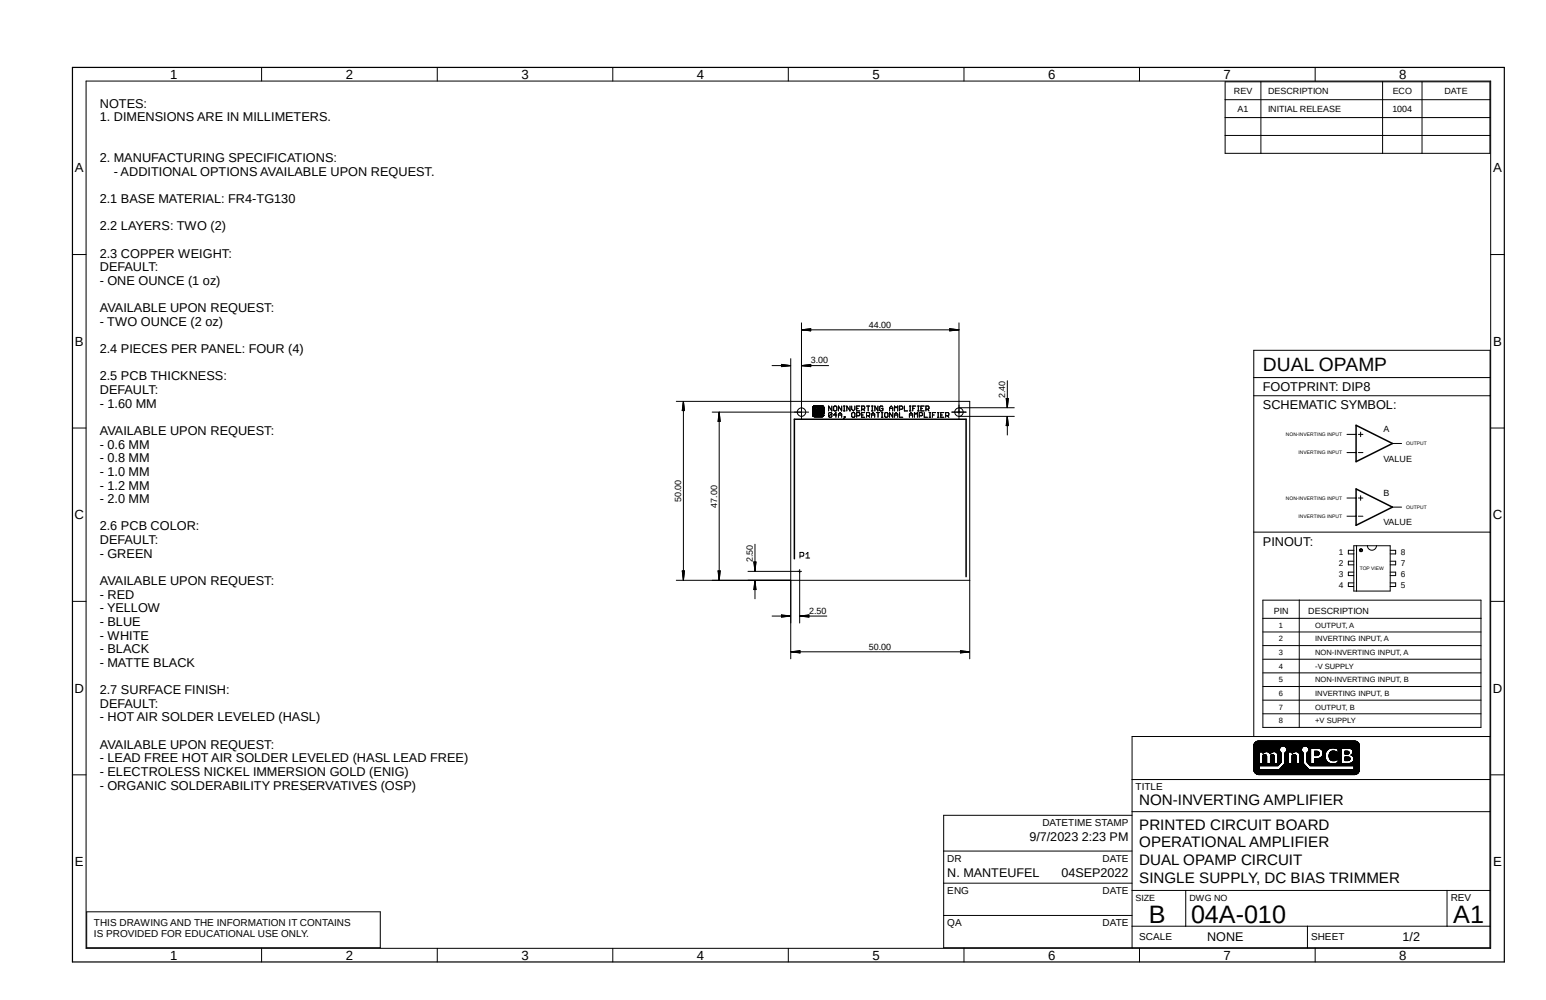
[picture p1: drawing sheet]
<svg xmlns="http://www.w3.org/2000/svg" width="432mm" height="279mm" viewBox="0 0 432 279" stroke-linecap="round" stroke-linejoin="round" font-family="sans-serif">
<path d="M19.7 18.5l400.8 250.8M420.5 18.5l-400.8 250.8" fill="none" stroke="#fff" stroke-width=".28"/>
<path d="M20.2 18.8h400v250h-400z" fill="none" stroke="#000" stroke-width=".34"/>
<g fill="none" stroke="#000" stroke-width=".28">
<path d="M73.1 18.8v3.8M122.1 18.8v3.8M171.2 18.8v3.8M220.2 18.8v3.8M269.2 18.8v3.8M318.3 18.8v3.8M367.3 18.8v3.8M24 22.6h392.3v242.4h-392.3zM342.2 22.9h73.9v19.9h-73.9zM342.2 37.8h73.9M342.2 32.9h73.9M342.2 27.9h73.9"/>
<path d="M352.2 22.9v19.9M386.2 22.9v19.9M397.2 22.9v19.9M20.2 71.1h3.8M416.3 71.1h3.9M223.9 90.2v26.9M223.9 92.2l2.5-.4v.7zM223.9 92.2h43.9M223.9 92.2l2.5 .1M223.9 92.2l2.5 .2M226.4 92l-2.5 .2M226.4 91.9l-2.5 .3"/>
<path d="M265.3 91.8l2.5 .4-2.5 .3zM265.3 92l2.5 .2M265.3 91.9l2.5 .3M267.8 92.2l-2.5 .1M267.8 92.2l-2.5 .2M267.8 90.2v26.9M20.2 119.6h3.8M188.9 112.1h81.9v72M190.9 112.2l.3 2.5h-.7zM190.9 112.2v49.9M190.9 112.2l-.2 2.5M190.9 112.2l.1 2.5"/>
<path d="M190.9 112.2l.2 2.5M198.9 115.1h26.9M200.9 115.2v46.9M200.9 115.2l.3 2.5h-.7zM200.9 115.2l-.2 2.5M200.9 115.2l.1 2.5M200.9 115.2l-.3 2.5M200.9 115.2l.2 2.5M215.6 102.2h5.2M218.3 101.8l2.5 .4-2.5 .2zM218.3 102l2.5 .2M218.3 101.9l2.5 .3"/>
<path d="M220.8 102.2l-2.5 .1M220.9 100.2v83.9M223.9 102.2h7.5M223.9 102.2l2.5-.4v.6zM223.9 102.2l2.5 .1M226.4 102l-2.5 .2M226.4 101.9l-2.5 .3M227 116h3.1M227 115.5h.8M227 115.4h.9M227 115.2h.9M227 115.1h.9"/>
<path d="M227 115h.9M227 114.9h.9M227 114.8h.9M227 114.7h.9M227 114.6h.9M227 114.5h.9M227 114.4l.9 .1M227 114.3h.8M227 114.2h.8M227 114.1h.8M227 114h.9M227.1 116.2h2.9"/>
<path d="M227.1 116.1h2.9M227.1 113.8h3M227.1 113.7h2.9M227.1 113.6h2.9M227.2 116.3h2.7M227.2 113.5h2.8M227.2 116.4h2.7M227.2 113.5h2.7M227.4 113.4h2.3M227.7 115.6l-.7 .1M227.7 115.5l-.7 .1M227.8 115.9h1.5"/>
<path d="M227.8 115.4h-.8M227.8 114h-.8M227.9 115.8h1.3M227.9 115.3h-.9M228 115.7h1.2M228 115.7h1.1M228.1 115.6h.9M228.2 115.5h.7M228.2 115.4h.7M228.2 115.3h.7M228.2 115.2h.7M228.2 115.1h.7"/>
<path d="M228.2 115h.7M228.2 114.9h.7M228.2 114.8h.7M228.2 114.7h.7M228.2 114.6h.7M228.2 114.5h.7M228.3 114.5h.6M228.3 114h.6M228.3 114h.5M228.3 114.3l.5 .1M228.4 114.3h.3M228.4 114.2h.3"/>
<path d="M228.4 114.1h.3M228.4 114.1h.4M229.2 115.4h.9M229.2 115.3h.9M229.2 115.2h.9M229.2 115.1h.9M229.2 115h.9M229.2 114.9h.9M229.2 114.8h.9M229.2 114.7h.9M229.2 114.6h.9M229.2 114.5h.9"/>
<path d="M229.3 115.4h.8M229.3 114h.8M229.3 114.4h.8M229.4 115.5h.7M229.4 114.3h.7M229.4 114.1h.7M229.4 114.2h.7M229.5 115.6h.6M230.1 116l-3 .1M230.1 113.9h-3.1M232.3 115.5l-.2-.2-.7 .2v.9M232.3 113.5v1.3l-.9-1.3v1.3"/>
<path d="M232.3 115.5v.9l-.2 .2-.7-.2M232.3 115.5l-.9 .9M233 113.5h.5l.2 .2v.9l-.2 .2-.7-.2v-.9zM233.7 116h-.9l.7-.7v1.3M234.2 116h.9M234.2 116.6v-.9l.5-.4 .4 .4v.9M235.1 113.5v1.3l-.9-1.3v1.3M235.6 114.8h.4M235.6 113.5h.4M235.8 116.4h.2v.2h-.2zM235.8 113.5v1.3M236 116.6l-.4 .5"/>
<path d="M237.4 113.5v1.3l-.9-1.3v1.3M237.9 115.5l.2-.2 .7 .2v.9l-.3 .2-.6-.2zM237.9 113.5v.8l.4 .5 .5-.5v-.8M239.3 116.2h.6l.3-.2-.3-.7h-.6v1.3M239.3 114.1h.4M240.2 113.5h-.9v1.3h.9M240.7 116h.4M240.7 114.3h.6l.2-.2-.2-.6h-.6v1.3M241.1 114.3l.4 .5M241.5 115.3h-.8v1.3h.8M242 116.2h.7l.2-.2-.2-.7h-.7v1.3M242 113.5h.9"/>
<path d="M242.5 113.5v1.3M242.5 116.2l.4 .4M243.4 116h.9M243.4 114.8h.4M243.4 113.5h.4M243.4 116.6v-.9l.4-.4 .5 .4v.9M243.6 113.5v1.3M244.8 115.3h.9M245.2 113.5v1.3l-.9-1.3v1.3M245.2 115.3v1.3M246.2 115.3h.4M246.2 116.6h.4"/>
<path d="M246.4 115.3v1.3M246.6 113.7l-.2-.2h-.5l-.2 .2v.9l.2 .2 .7-.2v-.5h-.4M247.3 115.3l.7 .2v.9l-.3 .2-.6-.2v-.9zM248.5 114.1h.8M248.5 114.8v-.9l.4-.4 .4 .4v.9M249.3 115.3v1.3l-.8-1.3v1.3M249.9 116h.8M249.9 114.8v-1.3l.4 .4 .4-.4v1.3M249.9 116.6v-.9l.4-.4 .4 .4v.9M251.2 114.3h.7l.2-.2v-.4l-.2-.2h-.7v1.3M251.2 115.3v1.3h.9M252.6 113.5v1.3h.9"/>
<path d="M254 116h.9M254 114.8h.4M254 113.5h.4M254 116.6v-.9l.4-.4 .5 .4v.9M254.2 113.5v1.3M254.9 114.1h.5M255.4 116.6v-1.3l.4 .4 .4-.4v1.3M255.8 113.5h-.9v1.3M256.3 114.8h.5M256.3 113.5h.5M256.5 113.5v1.3M256.8 116.2h.6l.2-.2-.2-.7h-.6v1.3"/>
<path d="M257.2 114.1h.4M258.1 113.5h-.9v1.3h.9M258.1 115.3v1.3h.9M258.6 114.3h.6l.3-.2-.3-.6h-.6v1.3M259 114.3l.5 .5M259.5 115.3h.5M259.5 116.6h.5M259.8 115.3v1.3M260.4 116h.5M261.3 115.3h-.9v1.3M261.8 115.3h.5M261.8 116.6h.5"/>
<path d="M262 115.3v1.3M262.8 116h.4M263.6 115.3h-.8v1.3h.8M264.1 116.2h.7l.2-.2-.2-.7h-.7v1.3M264.6 116.2l.4 .4M265.9 115.1h3.9M267.8 116.3h15.5M267.8 113.9h15.5M281 111.3h.6l-.3 2.6zM281.1 111.3l.2 2.6M281.2 111.3l.1 2.6M281.3 106.4v7.5"/>
<path d="M281.3 116.4v5.1M281.3 116.4l.3 2.5h-.6zM281.3 116.4l-.1 2.5M281.3 116.4l.2 2.5M281.3 116.4l-.2 2.5M281.3 116.4l.3 2.5M281.5 111.3l-.2 2.6M281.6 111.3l-.3 2.6M350.2 110.6h66M350.2 105.5h66M416.3 119.6h3.9M376.2 121.4h2.6"/>
<path d="M376.2 126.4h2.6M376.2 139.1h2.6M379.4 121.4h1.3M379.4 126.4h1.3M379.4 139.1h1.3M380 120.7v1.3M380 138.5v1.3M388.9 123.9h2.6M190.5 159.5h.7l-.3 2.6zM190.7 159.5l.2 2.6M191 159.5l-.1 2.6M191.1 159.5l-.2 2.6"/>
<path d="M200.5 159.5h.7l-.3 2.6zM200.6 159.5l.3 2.6M200.7 159.5l.2 2.6M201 159.5l-.1 2.6M201.1 159.5l-.2 2.6M208.9 159.6h15M210.5 157h.7l-.3 2.6zM210.6 157l.3 2.6M210.7 157l.2 2.6M210.9 152.1v7.5M211 157l-.1 2.6M211.1 157l-.2 2.6"/>
<path d="M223.4 159.1v15M223.4 155.4h.8l.3-.3v-.5l-.3-.3h-.8v1.6M225.1 154.9l.5-.6v1.6M225.1 155.9h1M350.2 148.7h66M376.2 144.2h2.6M378.1 152.5h10.2v12.6h-10.2zM378.1 153.8h-1.5v1h1.5M378.1 156.8h-1.5v1h1.5M378.1 159.9h-1.5v.9h1.5M378.9 152.5v12.6M379.4 144.2h1.3"/>
<path d="M379.8 153.5l.5-.2 .3 .5-.1 .2h-.7l-.1-.2 .3-.3 .4 .3-.4 .2-.3-.2zM381.9 152.5a1.27 1.27 0 0 0 1.3 1.3 1.27 1.27 0 0 0 1.3-1.3M388.3 153.8h1.5v1h-1.5M388.3 156.8h1.5v1h-1.5M388.3 159.9h1.5v.9h-1.5M388.9 141.7h2.6M20.2 168h3.8M188.9 162.1h81.9M210.9 162.2v5.1M210.9 162.2l.3 2.5h-.7zM210.9 162.2l-.2 2.5M210.9 162.2l.1 2.5"/>
<path d="M210.9 162.2l-.3 2.5M210.9 162.2l.2 2.5M215.6 172.1h5.2M218.3 171.8l2.5 .3-2.5 .3zM218.3 172l2.5 .1M218.3 171.9l2.5 .2M220.8 172.1l-2.5 .2M223.4 172.1h7.5M223.4 172.1l2.5-.3v.6zM223.4 172.1l2.5 .2M225.9 172l-2.5 .1M225.9 171.9l-2.5 .2"/>
<path d="M352.7 167.7h60.9v35.5h-60.9zM352.7 172.8h60.9M352.7 176.6h60.9M362.9 167.7v35.5M378.1 162.9h-1.5v1h1.5M388.3 162.9h1.5v1h-1.5M416.3 168h3.9M220.9 182.1l2.5-.3v.7zM220.9 182.1h49.9M220.9 182.1l2.5 .1M220.9 182.1l2.5 .3M223.4 182l-2.5 .1"/>
<path d="M223.4 181.9l-2.5 .2M268.3 181.8l2.5 .3-2.5 .4zM268.3 182l2.5 .1M268.3 181.9l2.5 .2M270.8 182.1l-2.5 .1M270.8 182.1l-2.5 .3M352.7 180.4h60.9M352.7 184.2h60.9M352.7 188h60.9M352.7 191.8h60.9M352.7 195.6h60.9M352.7 199.4h60.9"/>
<path d="M20.2 216.5h3.8M316.2 217.8h99.9M350.2 205.8v-107.9h66l-.1 166.9h-152.5v-37h52.6M350.2 215.3h29.5M350.2 215.2h29.5M350.2 215.1h29.5M350.2 215h29.5M350.2 214.9h1.5M350.2 214.8h1.5M350.2 214.7h1.5M350.2 214.6h1.5M350.2 214.5h1.5"/>
<path d="M350.2 214.4h1.5M350.2 214.3h1.5M350.2 214.2h1.5M350.2 214.1h1.5M350.2 214h1.5M350.2 213.9h6.8M350.2 213.7h6.9M350.2 213.5h7.1M350.2 213.3h7.3M350.2 213.2h1.5M350.2 213.1h1.5M350.2 213h1.5"/>
<path d="M350.2 212.9h1.5M350.2 212.8h1.5M350.2 212.7h1.5M350.2 212.6h1.5M350.2 212.5h1.5M350.2 212.4h1.5M350.2 212.3h1.5M350.2 212.2h1.5M350.2 212.1h1.5M350.2 212h1.5M350.2 211.9h1.5M350.2 211.8h1.5"/>
<path d="M350.2 211.7h1.5M350.2 211.6h1.5M350.2 211.5h1.5M350.2 211.4h1.5M350.2 211.3h1.5M350.2 211.2h1.5M350.2 211.1h1.5M350.2 211h1.5M350.2 210.9h1.5M350.2 210.8h1.5M350.2 210.7h1.5M350.2 210.6h1.5"/>
<path d="M350.2 210.5h1.5M350.2 210.4h1.5M350.2 210.3h1.5M350.2 210.2h1.5M350.2 210.1h1.5M350.2 210.1h3.2M350.2 209.9h7.3M350.2 209.9h7.2M350.2 209.8h7.2M350.2 209.7h7.2M350.2 209.6h7.1M350.2 209.5h7.1"/>
<path d="M350.2 209.4h7.1M350.2 209.3h7.1M350.2 209.3h7.2M350.2 209.2h7.2M350.2 209.1h7.2M350.2 209h7.2M350.2 209h7.3M350.2 208.9h7.3M350.2 208.7h7.5M350.2 208.5h7.9M350.2 208.4h29.5M350.2 208.3h29.5"/>
<path d="M350.2 208.2h29.5M350.2 215.4h29.4M350.2 215.3h29.4M350.2 208.1h29.4M350.3 215.5h29.3M350.3 208h29.3M350.3 207.9h29.3M350.3 215.6h29.3M350.3 207.8h29.3M350.4 215.7h29.1M350.4 207.7h29.1M350.4 215.8h29"/>
<path d="M350.4 207.6h29M350.5 215.9h28.8M350.5 215.9h28.9M350.5 207.5h28.9M350.6 207.5h28.7M350.6 216h28.7M350.6 207.4h28.7M350.7 216.1h28.5M350.7 207.3h28.4M350.8 216.2h28.3M350.8 207.3h28.3M350.9 216.2h28.1"/>
<path d="M350.9 207.2h28M351 216.3h27.8M351.1 207.1h27.7M351.2 216.4h27.5M351.2 207.1h27.4M351.5 216.5h26.9M352.7 213.2h1.1M352.7 213.1h1.1M352.7 213h1.1M352.7 212.9h1.1M352.7 212.8h1.1M352.7 212.7h1.1"/>
<path d="M352.7 212.6h1.1M352.7 212.5h1.1M352.7 212.4h1.1M352.7 212.3h1.1M352.7 212.2h1.1M352.7 212.1h1.1M352.7 212h1.1M352.7 211.9h1.1M352.7 211.8h1.1M352.7 211.7h1.1M352.7 211.6h1.1M352.7 211.5h1.1"/>
<path d="M352.7 211.4h1.1M352.7 211.3h1.1M352.7 211.2h1.1M352.7 211.2h1M352.7 211.1h1M352.7 211h1M352.7 210.4h.1M352.7 210.3h.2M352.8 210.4h-.1M352.9 210.9h.7M353 210.9h.6M353.1 210.2l-.4 .1"/>
<path d="M353.3 210.1l-.6 .1M354.1 210.1h1.4M354.2 210.1h1.2M354.4 210.2h.8M354.5 210.3h.5M354.5 210.4h.5M354.6 210.4h.3M354.7 210.6h.1M354.7 210.5h.1M354.8 213.2h1.1M354.8 213.1h1.1M354.8 213h1.1"/>
<path d="M354.8 212.9h1.1M354.8 212.8h1.1M354.8 212.7h1.1M354.8 212.6h1.1M354.8 212.5h1.1M354.8 212.4h1.1M354.8 212.3h1.1M354.8 212.2h1.1M354.8 212.1h1.1M354.8 212h1.1M354.8 211.9h1.1M354.8 211.8h1.1"/>
<path d="M354.8 211.7h1.1M354.8 211.6h1.1M354.8 211.5h1.1M354.8 211.4h1.1M354.8 211.3h1.1M354.8 211.2h1.1M354.8 211.1h1.1M354.8 211h1M355 210.9h.8M355.1 210.9h.6M356.2 210.1h1.3M356.4 210.1l1.2 .1"/>
<path d="M356.5 210.2l1.2 .1M356.6 210.3h1.2M356.7 210.4h1.1M356.7 210.5h1.1M356.8 210.6h1M356.8 210.7h1M356.9 210.9h.9M356.9 210.8h.9M356.9 210.7h.9M356.9 213.1h.8M356.9 212.9h.9M356.9 212.8h.9"/>
<path d="M356.9 212.7h.9M356.9 212.6h.9M356.9 212.5h.9M356.9 212.4h.9M356.9 212.3h.9M356.9 212.2h.9M356.9 212.1h.9M356.9 212h.9M356.9 211.9h.9M356.9 211.8h.9M356.9 211.7h.9M356.9 211.6h.9"/>
<path d="M356.9 211.5h.9M356.9 211.4h.9M356.9 211.3h.9M356.9 211.2h.9M356.9 211.1h.9M356.9 211h.9M357 213.9l-6.8 .1M357.1 213.8h-6.9M357.2 213.7h-7M357.3 213.6h-7.1M357.4 214.9h8.1M357.4 213.4l-7.2 .1"/>
<path d="M357.5 214.9h7.9M357.5 213.4h-7.3M357.5 214.8h7.9M357.5 210l-7.3 .1M357.5 208.8l-7.3 .1M357.6 214.7h7.7M357.6 213.2l-.7 .1M357.6 208.7l-7.4 .1M357.7 213.1l-.8 .1M357.7 214.6h7.5M357.8 213l-.9 .1M357.8 214.5h7.3"/>
<path d="M357.8 208.6l-7.6 .1M357.8 212.9l-.9 .1M357.9 214.4h7.1M358 214.3h6.9M358 208.5l-7.8 .1M358 214.2h6.9M358.1 214.2h6.7M358.2 214.1h6.5M358.2 214h6.5M358.3 214h6.3M358.4 213.9h6.1M358.4 213.8h6.1"/>
<path d="M358.5 213.7h5.9M358.6 213.6h5.7M358.7 213.5h5.5M358.7 208.5h5.5M358.8 213.4h5.3M358.8 208.5h5.3M358.9 213.3h5.1M358.9 213.2h.9M358.9 213.1h.9M358.9 213h.9M358.9 212.9h.9M358.9 212.8h.9"/>
<path d="M358.9 212.7h.9M358.9 212.6h.9M358.9 212.5h.9M358.9 212.4h.9M358.9 212.3h.9M358.9 212.2h.9M358.9 212.1h.9M358.9 212h.9M358.9 211.9h.9M358.9 211.8h.9M358.9 211.7h.9M358.9 211.6h.9"/>
<path d="M358.9 211.5h.9M358.9 211.4h.9M358.9 211.3h.9M358.9 211.2h.9M358.9 211.1h.9M358.9 211h.9M358.9 210.9h.9M358.9 210.8h.9M358.9 210.7h.9M358.9 210.6h.9M358.9 210.5h.9M358.9 210.4h.9"/>
<path d="M358.9 210.3h.9M358.9 208.6h5M359 210.3h.8M359 208.7h4.9M359.1 210.2h.7M359.1 208.7h4.7M359.2 210.1h2.4M359.2 208.8h4.5M359.2 210.1h4.5M359.2 208.9h4.4M359.3 209.9l4.3 .1M359.3 209.9h4.3"/>
<path d="M359.3 209h4.3M359.3 209.8h4.3M359.4 209.8h4.2M359.4 209.7h4.1M359.4 209.3h4.1M359.4 209.2h4.2M359.4 209.1h4.2M359.4 209.6h4.1M359.4 209.5h4.1M359.4 209.4h4.1M360.9 213.2h1.1M360.9 213.1h1.1"/>
<path d="M360.9 213h1.1M360.9 212.9h1.1M360.9 212.8h1.1M360.9 212.7h1.1M360.9 212.6h1.1M360.9 212.5h1.1M360.9 212.4h1.1M360.9 212.3h1.1M360.9 212.2h1.1M360.9 212.1h1.1M360.9 212h1.1M360.9 211.9h1.1"/>
<path d="M360.9 211.8h1.1M360.9 211.7h1.1M360.9 211.6h1.1M360.9 211.5h1.1M360.9 211.4h1.1M360.9 211.3h1.1M360.9 211.2h1.1M360.9 211.1h1.1M360.9 211h1M360.9 210.4h.1M360.9 210.3h.2M361 210.4h-.1"/>
<path d="M361.1 210.9h.8M361.2 210.9h.6M361.3 210.2l-.4 .1M361.4 210.1l-.5 .1M362.3 210.1h1.4M362.5 210.1l1.3 .1M362.6 210.2l1.3 .1M362.8 210.3h1.1M362.8 210.4h1.2M362.9 210.5h1.1M362.9 210.6h1.1M363 210.7h1"/>
<path d="M363 210.9h1M363 210.8h1M363.1 211.1h.9M363.1 211h.9M363.1 210.9h.9M363.1 213.2h.9M363.1 213.1h.9M363.1 213h.9M363.1 212.9h.9M363.1 212.8h.9M363.1 212.7h.9M363.1 212.6h.9"/>
<path d="M363.1 212.5h.9M363.1 212.4h.9M363.1 212.3h.9M363.1 212.2h.9M363.1 212.1h.9M363.1 212h.9M363.1 211.9h.9M363.1 211.8h.9M363.1 211.7h.9M363.1 211.6h.9M363.1 211.5h.9M363.1 211.4h.9"/>
<path d="M363.1 211.3h.9M363.1 211.2h.9M363.6 209h-4.3M364.8 208.5h14.9M365 208.5h14.7M365 212.9h1.1M365 212.8h1.1M365 212.7h1.1M365 212.6h1.1M365 212.5h1.1M365 212.4h1.1M365 212.3h1.1"/>
<path d="M365 212.2h1.1M365 212.1h1.1M365 212h1.1M365 211.9h1.1M365 211.8h1.1M365 211.7h1.1M365 211.6h1.1M365 211.5h1.1M365 211.4h1.1M365 211.3h1.1M365 211.2h1.1M365 211.1h1.1"/>
<path d="M365 211h1.1M365 210.9h1.1M365 210.8h1.1M365 210.7h1.1M365 210.6h1.1M365 210.5h1.1M365 210.4h1.1M365.1 210.3h1M365.1 208.6h14.6M365.1 213h1M365.2 210.3h.9M365.2 213.1h.9"/>
<path d="M365.2 208.7h14.5M365.3 208.7h14.4M365.3 210.1h.8M365.3 213.2h.8M365.3 208.8h14.4M365.4 213.3h6.2M365.4 210h.7M365.4 208.9h14.3M365.4 213.4h14.3M365.4 209h14.3M365.5 209.9h.6M365.5 209.8h.6"/>
<path d="M365.5 213.4h14.2M365.5 209.7h.6M365.5 209.3h.6M365.5 209.2h.6M365.5 209.1h.6M365.5 209.6h.6M365.5 209.5h.6M365.5 209.4h.6M365.6 213.5h14.1M365.6 213.6h14.1M365.7 213.7h14M365.8 213.7h13.9"/>
<path d="M365.8 213.8h13.9M365.9 213.9h13.8M367.2 213.2l4.2 .1M367.2 213.1l4.1 .1M367.2 213.1h3.9M367.2 213l3.8 .1M367.2 212.9h3.6M367.2 212.8l3.5 .1M367.2 212.7l3.4 .1M367.2 212.7h3.3M367.2 212.6h3.3M367.2 212.5h3.2"/>
<path d="M367.2 212.4h3.2M367.2 212.3h3.1M367.2 212.2h3.1M367.2 212.1h3M367.2 212h3M367.2 210.9h1.1M367.2 210.7h1.2M367.2 210.6h1.2M367.2 210.5h1.2M367.2 210.4h1.2M367.2 210.3h1.2M367.2 210.2h1.2"/>
<path d="M367.2 210.1l1.2 .1M367.2 210.1h1.1M367.2 210h1.1M367.2 209.9l1 .1M367.2 209.9h.8M367.9 211.9h2.3M368.1 211.1h-.9M368.2 211h-1M368.3 211.9h1.9M368.3 209.1h3.2M368.4 210.8h-1.2M368.6 211.8h1.6"/>
<path d="M368.6 209.2h2.7M368.8 211.7h1.3M368.8 209.3h2.3M368.9 211.7h1.2M369 211.6h1.1M369 209.3h2M369.1 209.4h1.8M369.1 211.5h1M369.2 209.5h1.6M369.2 211.3h.9M369.2 209.5h1.5M369.3 211.3h.8"/>
<path d="M369.3 211.2h.8M369.3 209.6h1.4M369.4 211.2h.7M369.4 209.7h1.2M369.4 211.1h.7M369.4 209.8h1.1M369.4 211h.7M369.5 210.9h.6M369.5 209.9h.9M369.5 210.7h.6M369.5 210.7h.7M369.5 210.6h.7"/>
<path d="M369.5 210.5h.7M369.5 210.4h.7M369.5 210.3h.7M369.5 210.2h.8M369.5 210.1h.8M369.5 210h.8M370.1 210.8h-.6M370.4 209.9l-.9 .1M371.2 211.4h3.4M371.2 211.3h3.4M371.2 211.2h3.4M371.2 211.1h3.4"/>
<path d="M371.2 211h3.4M371.2 210.9h3.4M371.3 211.7h3.3M371.3 211.6h3.3M371.3 211.5h3.3M371.3 210.9h3.3M371.3 210.8h3.3M371.3 210.7h3.3M371.3 211.8h3.3M371.3 210.6h3.3M371.3 210.5h3.3M371.3 211.9h3.3"/>
<path d="M371.4 212h3.2M371.4 210.4h3.2M371.4 212h2.2M371.4 210.3h2.2M371.5 212.1h2M371.5 210.3h2M371.5 212.2h2M371.6 212.3h1.7M371.6 210.1l1.8 .1M371.6 210.1h1.7M371.7 212.3h1.5M371.7 210l1.5 .1"/>
<path d="M371.7 212.4h1.4M371.8 210h1.3M371.8 209l-6.3 .1M371.9 212.5h1.1M371.9 209.9h1M372.1 209.8h.7M372.2 212.6h.5M372.8 209h6.9M372.9 213.3h6.8M373.1 213.3h1.5M373.1 209.1h1.5M373.3 213.2h1.3"/>
<path d="M373.3 209.2h1.3M373.5 209.3h1.1M373.6 213.1h1M373.7 209.3h.9M373.8 212.9h.8M373.8 212.8h.8M373.8 212.7h.8M373.8 212.6h.8M373.8 212.5h.8M373.8 212.4h.8M373.8 212.3h.8M373.8 212.2h.8"/>
<path d="M373.8 212.1h.8M373.8 212h.8M373.8 210.3h.8M373.8 210.2h.8M373.8 210.1h.8M373.8 210h.8M373.8 209.9h.8M373.8 209.8h.8M373.8 209.7h.8M373.8 209.6h.8M373.8 209.5h.8M373.8 209.4h.8"/>
<path d="M375.7 212.3h1.2M375.7 212.3h1.3M375.7 212.1h1.4M375.7 212h1.4M375.7 211.9h1.4M375.7 211.8h1.4M375.7 211.8h1.3M375.7 211.7h1.3M375.7 211.6l1.3 .1M375.7 211.5l1.2 .1M375.7 211.5h.9M375.7 210.7h.6"/>
<path d="M375.7 210.6h1M375.7 210.5h1.1M375.7 210.4h1.1M375.7 210.3h1.1M375.7 210.2h1.1M375.7 210.1h1.1M375.7 210h1M375.7 209.9l1 .1M375.7 209.9h.9M375.7 209.8h.6M376.6 210.7h-.9M376.8 212.5h-1.1"/>
<path d="M376.9 212.4h-1.2M376.9 213.3h2.8M376.9 209.1h2.8M377 212.2h-1.3M377.2 209.2h2.5M377.3 213.2h2.4M377.3 211h2.4M377.3 210.9h2.4M377.4 209.3h2.3M377.4 210.9h2.3M377.5 213.1h2.2M377.5 211.1h2.2"/>
<path d="M377.5 210.8h2.2M377.5 209.3h2.2M377.6 210.7h2.1M377.6 209.4h2.1M377.7 210.7h2M377.7 213h2M377.7 209.5h2M377.7 211.2h2M377.7 210.6h2M377.8 212.9h1.9M377.8 211.2h1.9M377.8 210.5h1.9"/>
<path d="M377.8 209.6h1.9M377.8 210.4h1.9M377.8 209.7h1.9M377.9 210.3h1.8M377.9 209.8h1.8M377.9 212.8h1.8M377.9 211.3h1.8M377.9 210.1h1.8M377.9 210h1.8M377.9 209.9h1.8M378 212.7h1.7M378 212.6h1.7"/>
<path d="M378 211.4h1.7M378 211.5h1.7M378.1 212.6h1.6M378.1 212.5h1.6M378.1 211.5h1.6M378.1 212.4h1.6M378.1 211.6h1.6M378.2 212.3h1.5M378.2 212.2h1.5M378.2 212.1h1.5M378.2 212h1.5M378.2 211.9h1.5"/>
<path d="M378.2 211.8h1.5M378.2 211.7h1.5M378.2 214.9h1.5M378.2 214.8h1.5M378.2 214.7h1.5M378.2 214.6h1.5M378.2 214.5h1.5M378.2 214.4h1.5M378.2 214.3h1.5M378.2 214.2h1.5M378.2 214.1h1.5M378.2 214h1.5"/>
<path d="M379.7 208.4h-29.5M416.2 205.8h-100v59M416.3 216.5h3.9M263.6 237.8h52.6M316.2 226.8h99.9M24.2 254.8h82v10h-82zM263.6 255.8h52.6M263.6 246.8h52.6M316.2 248.8h99.9M316.2 258.8h99.9M331.2 248.8v10M365.2 258.8v6"/>
<path d="M404.2 248.8v10M73.1 265v3.8M122.1 265v3.8M171.2 265v3.8M220.2 265v3.8M269.2 265v3.8M318.3 265v3.8M367.3 265v3.8"/>
<circle cx="223.9" cy="115.1" r="1.18"/>
<circle cx="267.8" cy="115.1" r="1.18"/>
</g>
<path d="M378.8 118.8l10.1 5.1-10.1 5.1zM378.8 136.6l10.1 5.1-10.1 5.1zM221.9 156.1v-39h47.9v44" fill="none" stroke="#000" stroke-width=".42"/>
<path d="M379.8 153.5l.5-.2 .3 .5-.1 .2h-.7l-.1-.2 .3-.3 .4 .3-.4 .2-.3-.2z" fill-rule="evenodd" fill="#000"/>
<g font-size="7">
<text x="320.8" y="257.8">B</text>
<text x="332.7" y="257.8">04A-010</text>
<text x="405.9" y="257.8">A1</text>
</g>
<text font-size="5.4" x="352.7" y="103.6">DUAL OPAMP</text>
<g font-size="4.2">
<text x="318.2" y="224.8">NON-INVERTING AMPLIFIER</text>
<text x="318.2" y="231.8">PRINTED CIRCUIT BOARD</text>
<text x="318.2" y="236.8">OPERATIONAL AMPLIFIER</text>
<text x="318.2" y="241.8">DUAL OPAMP CIRCUIT</text>
<text x="318.2" y="246.8">SINGLE SUPPLY, DC BIAS TRIMMER</text>
</g>
<g font-size="3.7">
<text x="47.5" y="22.1">1</text>
<text x="96.6" y="22.1">2</text>
<text x="145.6" y="22.1">3</text>
<text x="194.6" y="22.1">4</text>
<text x="243.7" y="22.1">5</text>
<text x="292.7" y="22.1">6</text>
<text x="341.8" y="22.1">7</text>
<text x="390.8" y="22.1">8</text>
<text x="20.9" y="48.2">A</text>
<text x="417" y="48.2">A</text>
<text x="20.9" y="96.6">B</text>
<text x="417" y="96.6">B</text>
<text x="20.8" y="145.1">C</text>
<text x="416.9" y="145.1">C</text>
<text x="20.8" y="193.6">D</text>
<text x="416.9" y="193.6">D</text>
<text x="20.9" y="242.1">E</text>
<text x="417" y="242.1">E</text>
<text x="47.5" y="268.2">1</text>
<text x="96.6" y="268.2">2</text>
<text x="145.6" y="268.2">3</text>
<text x="194.6" y="268.2">4</text>
<text x="243.7" y="268.2">5</text>
<text x="292.7" y="268.2">6</text>
<text x="341.8" y="268.2">7</text>
<text x="390.8" y="268.2">8</text>
</g>
<g font-size="3.6">
<text x="27.9" y="30.1">NOTES:</text>
<text x="27.9" y="33.9">1. DIMENSIONS ARE IN MILLIMETERS.</text>
<text x="27.9" y="45.3">2. MANUFACTURING SPECIFICATIONS:</text>
<text x="31.8" y="49.1">- ADDITIONAL OPTIONS AVAILABLE UPON REQUEST.</text>
<text x="27.9" y="56.8">2.1 BASE MATERIAL: FR4-TG130</text>
<text x="27.9" y="64.4">2.2 LAYERS: TWO (2)</text>
<text x="27.9" y="72">2.3 COPPER WEIGHT:</text>
<text x="27.9" y="75.8">DEFAULT:</text>
<text x="27.9" y="79.6">- ONE OUNCE (1 oz)</text>
<text x="27.9" y="87.2">AVAILABLE UPON REQUEST:</text>
<text x="27.9" y="91.1">- TWO OUNCE (2 oz)</text>
<text x="27.9" y="98.7">2.4 PIECES PER PANEL: FOUR (4)</text>
<text x="27.9" y="106.3">2.5 PCB THICKNESS:</text>
<text x="27.9" y="110.1">DEFAULT:</text>
<text x="27.9" y="113.9">- 1.60 MM</text>
<text x="352.7" y="109.3">FOOTPRINT: DIP8</text>
<text x="352.7" y="114.4">SCHEMATIC SYMBOL:</text>
<text x="27.9" y="121.5">AVAILABLE UPON REQUEST:</text>
<text x="27.9" y="125.3">- 0.6 MM</text>
<text x="27.9" y="129.2">- 0.8 MM</text>
<text x="27.9" y="133">- 1.0 MM</text>
<text x="27.9" y="136.8">- 1.2 MM</text>
<text x="27.9" y="140.6">- 2.0 MM</text>
<text x="27.9" y="148.2">2.6 PCB COLOR:</text>
<text x="27.9" y="152">DEFAULT:</text>
<text x="27.9" y="155.8">- GREEN</text>
<text x="352.7" y="152.5">PINOUT:</text>
<text x="27.9" y="163.5">AVAILABLE UPON REQUEST:</text>
<text x="27.9" y="167.3">- RED</text>
<text x="27.9" y="171.1">- YELLOW</text>
<text x="27.9" y="174.9">- BLUE</text>
<text x="27.9" y="178.7">- WHITE</text>
<text x="27.9" y="182.5">- BLACK</text>
<text x="27.9" y="186.3">- MATTE BLACK</text>
<text x="27.9" y="193.9">2.7 SURFACE FINISH:</text>
<text x="27.9" y="197.7">DEFAULT:</text>
<text x="27.9" y="201.6">- HOT AIR SOLDER LEVELED (HASL)</text>
<text x="27.9" y="209.2">AVAILABLE UPON REQUEST:</text>
<text x="27.9" y="213">- LEAD FREE HOT AIR SOLDER LEVELED (HASL LEAD FREE)</text>
<text x="27.9" y="216.8">- ELECTROLESS NICKEL IMMERSION GOLD (ENIG)</text>
<text x="27.9" y="220.6">- ORGANIC SOLDERABILITY PRESERVATIVES (OSP)</text>
</g>
<g font-size="3.5">
<text x="287.5" y="235">9/7/2023 2:23 PM</text>
<text x="264.6" y="245">N. MANTEUFEL</text>
<text x="296.5" y="245.1">04SEP2022</text>
<text x="337.2" y="263">NONE</text>
<text x="391.7" y="263">1/2</text>
</g>
<g font-size="2.8">
<text x="317.2" y="220.8">TITLE</text>
<text x="291.1" y="230.8">DATETIME STAMP</text>
<text x="264.6" y="240.8">DR</text>
<text x="307.9" y="240.8">DATE</text>
<text x="264.6" y="249.8">ENG</text>
<text x="307.9" y="249.8">DATE</text>
<text x="405.2" y="251.8">REV</text>
<text x="26.2" y="258.8">THIS DRAWING AND THE INFORMATION IT CONTAINS</text>
<text x="26.2" y="261.8">IS PROVIDED FOR EDUCATIONAL USE ONLY.</text>
<text x="264.6" y="258.8">QA</text>
<text x="307.9" y="258.8">DATE</text>
<text x="318.2" y="262.8">SCALE</text>
<text x="366.2" y="262.8">SHEET</text>
</g>
<g font-size="2.5">
<text x="344.6" y="26.2">REV</text>
<text x="354.2" y="26.2">DESCRIPTION</text>
<text x="389" y="26.2">ECO</text>
<text x="403.4" y="26.2">DATE</text>
<text x="345.7" y="31.2">A1</text>
<text x="354.2" y="31.2">INITIAL RELEASE</text>
<text x="388.9" y="31.2">1004</text>
<text x="242.7" y="91.6">44.00</text>
<text x="226.4" y="101.6">3.00</text>
<text x="280.8" y="111.3" transform="rotate(-90 280.8 111.3)">2.40</text>
<text x="386.4" y="120.7">A</text>
<text x="386.4" y="129">VALUE</text>
<text x="190.3" y="140.3" transform="rotate(-90 190.3 140.3)">50.00</text>
<text x="200.3" y="141.8" transform="rotate(-90 200.3 141.8)">47.00</text>
<text x="386.4" y="138.5">B</text>
<text x="386.4" y="146.8">VALUE</text>
<text x="210.3" y="157" transform="rotate(-90 210.3 157)">2.50</text>
<text x="226" y="171.5">2.50</text>
<text x="355.8" y="171.5">PIN</text>
<text x="365.4" y="171.5">DESCRIPTION</text>
<text x="242.7" y="181.5">50.00</text>
<text x="317.2" y="251.8">SIZE</text>
<text x="332.2" y="251.8">DWG NO</text>
</g>
<g font-size="2.3">
<text x="373.9" y="155.1">1</text>
<text x="391.2" y="155.1">8</text>
<text x="373.9" y="158.2">2</text>
<text x="373.9" y="161.2">3</text>
<text x="391.2" y="161.2">6</text>
<text x="391.2" y="158.2">7</text>
<text x="373.9" y="164.3">4</text>
<text x="391.2" y="164.3">5</text>
</g>
<g font-size="2.1">
<text x="357.2" y="175.4">1</text>
<text x="357.2" y="179.2">2</text>
<text x="367.3" y="175.4">OUTPUT, A</text>
<text x="367.3" y="179.2">INVERTING INPUT, A</text>
<text x="357.2" y="183">3</text>
<text x="367.3" y="183">NON-INVERTING INPUT, A</text>
<text x="357.2" y="186.8">4</text>
<text x="357.2" y="190.6">5</text>
<text x="367.3" y="186.8">-V SUPPLY</text>
<text x="367.3" y="190.6">NON-INVERTING INPUT, B</text>
<text x="357.2" y="194.4">6</text>
<text x="367.3" y="194.4">INVERTING INPUT, B</text>
<text x="357.2" y="198.2">7</text>
<text x="357.2" y="202.1">8</text>
<text x="367.3" y="198.2">OUTPUT, B</text>
<text x="367.3" y="202.1">+V SUPPLY</text>
</g>
<g font-size="1.4">
<text x="359.1" y="121.9">NON-INVERTING INPUT</text>
<text x="392.7" y="124.4">OUTPUT</text>
<text x="362.7" y="127">INVERTING INPUT</text>
<text x="359.1" y="139.7">NON-INVERTING INPUT</text>
<text x="392.7" y="142.2">OUTPUT</text>
<text x="362.7" y="144.7">INVERTING INPUT</text>
<text x="379.8" y="159.3">TOP VIEW</text>
</g>
</svg>
